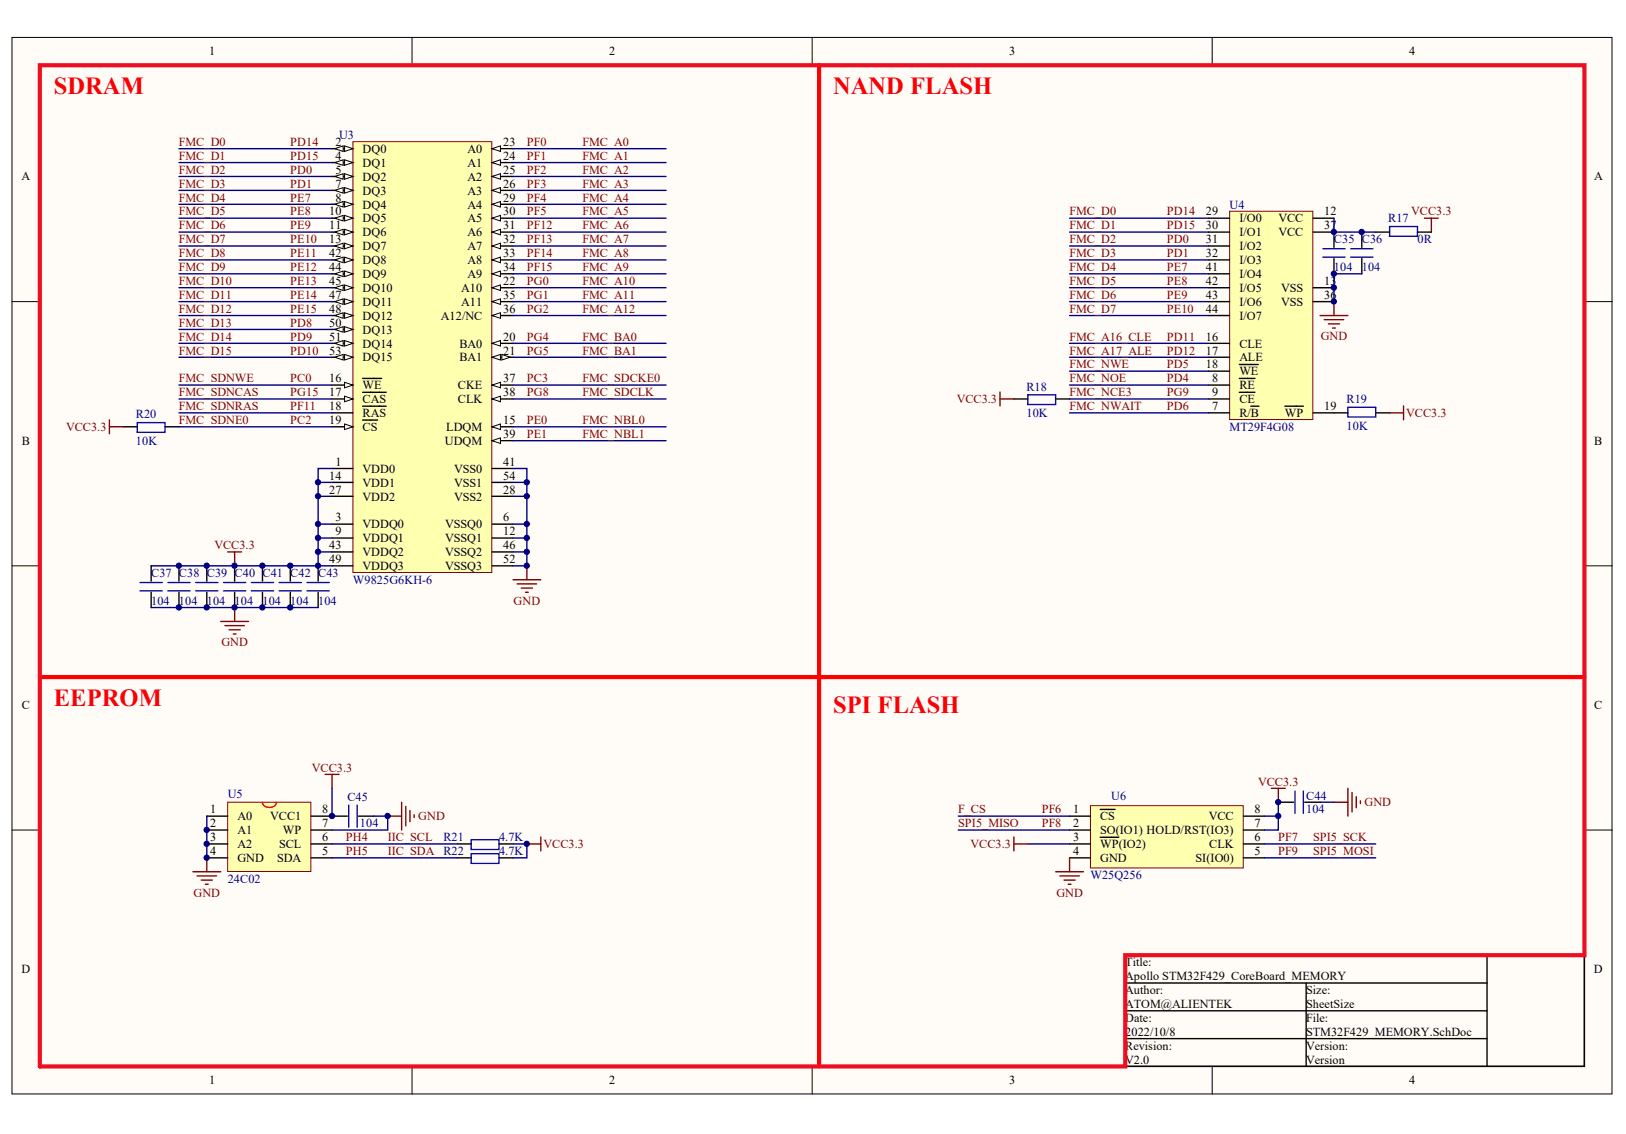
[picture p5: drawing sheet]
<svg xmlns="http://www.w3.org/2000/svg" width="287mm" height="200mm" viewBox="0 0 287 200" stroke-linecap="round" stroke-linejoin="round" font-family="sans-serif">
<g fill="#fffcf8" stroke="#000" stroke-width=".18">
<path d="M2.1 6.6h282.2v186.4h-282.2z"/>
<path d="M7 11.5h272.4v176.6h-272.4z"/>
</g>
<path d="M72.7 6.6v4.9M143.3 6.6v4.9M213.8 6.6v4.9M2.1 53.2h4.9M279.5 53.2h4.9M2.1 99.8h4.9M279.5 99.8h4.9M2.1 146.4h4.9M279.5 146.4h4.9M72.7 188.1v4.9M143.3 188.1v4.9M213.8 188.1v4.9" fill="none" stroke="#000" stroke-width=".18"/>
<path d="M198.5 168.5h81v19.6h-81zM198.5 173.4h63.8M198.5 178.3h63.8M230.4 173.4v14.7M262.3 168.5v19.6M198.5 183.2h63.8" fill="none" stroke="#000" stroke-width=".25"/>
<path d="M216.9 37.3h14.7v36.7h-14.7z" fill="#ffffb0" stroke="#800000" stroke-width=".18"/>
<g fill="none" stroke="#000" stroke-width=".25">
<path d="M213.2 38.5h3.7M231.6 38.5h3.7M213.2 50.8h3.7M213.2 53.2h3.7M213.2 40.9h3.7M213.2 43.4h3.7M213.2 45.8h3.7M213.2 48.3h3.7M213.2 55.7h3.7M231.6 50.8h3.7M231.6 53.2h3.7M231.6 40.9h3.7"/>
<path d="M213.2 72.8h3.7M213.2 67.9h3.7M213.2 70.4h3.7M213.2 60.6h3.7M213.2 63h3.7M213.2 65.5h3.7M218.6 66.7h2.8M218.6 69.2h2.8M218.6 64.3h3.3M220.6 71.6h1.5M226.6 71.6h3.3M231.6 72.8h3.7"/>
</g>
<path d="M40.2 141.5h14.6v12.2h-14.6z" fill="#ffffb0" stroke="#800000" stroke-width=".18"/>
<path d="M36.5 144h3.7M36.5 146.4h3.7M36.5 148.9h3.7M36.5 151.3h3.7M54.9 144h3.7M54.9 146.4h3.7M54.9 148.9h3.7M54.9 151.3h3.7" fill="none" stroke="#000" stroke-width=".25"/>
<path d="M46.3 141.5a1.27 1.27 0 0 0 1.2 .9 1.27 1.27 0 0 0 1.3-.9" fill="none" stroke="#f00" stroke-width=".25"/>
<path d="M31.6 26.2h27M31.6 28.7h27M31.6 31.1h27" fill="none" stroke="#000080" stroke-width=".25"/>
<path d="M62.3 25h24.4v76h-24.4z" fill="#ffffb0" stroke="#800000" stroke-width=".18"/>
<path d="M86.8 26.2h3.7" fill="none" stroke="#000" stroke-width=".25"/>
<path d="M86.8 26.2l1.5-.5v1z" fill="#fffcf8" stroke="#000" stroke-width=".18"/>
<path d="M86.8 28.7h3.7" fill="none" stroke="#000" stroke-width=".25"/>
<path d="M86.8 28.7l1.5-.5v1z" fill="#fffcf8" stroke="#000" stroke-width=".18"/>
<path d="M86.8 31.1h3.7" fill="none" stroke="#000" stroke-width=".25"/>
<path d="M86.8 31.1l1.5-.5v1z" fill="#fffcf8" stroke="#000" stroke-width=".18"/>
<path d="M86.8 33.6h3.7" fill="none" stroke="#000" stroke-width=".25"/>
<path d="M86.8 33.6l1.5-.5v1z" fill="#fffcf8" stroke="#000" stroke-width=".18"/>
<path d="M86.8 36h3.7" fill="none" stroke="#000" stroke-width=".25"/>
<path d="M86.8 36l1.5-.5v1z" fill="#fffcf8" stroke="#000" stroke-width=".18"/>
<path d="M86.8 38.5h3.7" fill="none" stroke="#000" stroke-width=".25"/>
<path d="M86.8 38.5l1.5-.5v1z" fill="#fffcf8" stroke="#000" stroke-width=".18"/>
<path d="M86.8 40.9h3.7" fill="none" stroke="#000" stroke-width=".25"/>
<path d="M86.8 40.9l1.5-.5v1z" fill="#fffcf8" stroke="#000" stroke-width=".18"/>
<path d="M86.8 43.4h3.7" fill="none" stroke="#000" stroke-width=".25"/>
<path d="M86.8 43.4l1.5-.5v1z" fill="#fffcf8" stroke="#000" stroke-width=".18"/>
<path d="M86.8 45.8h3.7" fill="none" stroke="#000" stroke-width=".25"/>
<path d="M86.8 45.8l1.5-.4v.9z" fill="#fffcf8" stroke="#000" stroke-width=".18"/>
<path d="M86.8 48.3h3.7" fill="none" stroke="#000" stroke-width=".25"/>
<path d="M86.8 48.3l1.5-.5v1z" fill="#fffcf8" stroke="#000" stroke-width=".18"/>
<path d="M86.8 50.8h3.7" fill="none" stroke="#000" stroke-width=".25"/>
<path d="M86.8 50.8l1.5-.5v.9z" fill="#fffcf8" stroke="#000" stroke-width=".18"/>
<path d="M58.6 67.9h3.7" fill="none" stroke="#000" stroke-width=".25"/>
<path d="M60.8 67.4l1.5 .5-1.5 .5z" fill="#fffcf8" stroke="#000" stroke-width=".18"/>
<path d="M58.6 72.8h3.7M58.6 75.3h3.7M64 66.7h3.3M64 71.6h4.1" fill="none" stroke="#000" stroke-width=".25"/>
<path d="M60.8 74.8l1.5 .5-1.5 .5z" fill="#fffcf8" stroke="#000" stroke-width=".18"/>
<path d="M58.6 70.4h3.7M64 74.1h2.6" fill="none" stroke="#000" stroke-width=".25"/>
<path d="M60.8 69.9l1.5 .5-1.5 .5z" fill="#fffcf8" stroke="#000" stroke-width=".18"/>
<path d="M64 69.2h4.1M86.8 75.3h3.7" fill="none" stroke="#000" stroke-width=".25"/>
<path d="M86.8 75.3l1.5-.5v1z" fill="#fffcf8" stroke="#000" stroke-width=".18"/>
<path d="M86.8 77.7h3.7" fill="none" stroke="#000" stroke-width=".25"/>
<path d="M86.8 77.7l1.5-.5v1z" fill="#fffcf8" stroke="#000" stroke-width=".18"/>
<path d="M86.8 67.9h3.7" fill="none" stroke="#000" stroke-width=".25"/>
<path d="M86.8 67.9l1.5-.5v1z" fill="#fffcf8" stroke="#000" stroke-width=".18"/>
<path d="M86.8 70.4h3.7" fill="none" stroke="#000" stroke-width=".25"/>
<path d="M86.8 70.4l1.5-.5v1z" fill="#fffcf8" stroke="#000" stroke-width=".18"/>
<path d="M58.6 28.7h3.7M58.6 85.1h3.7" fill="none" stroke="#000" stroke-width=".25"/>
<g fill="#fffcf8" stroke="#000" stroke-width=".18">
<path d="M60.8 28.2l1.5 .5-1.5 .5z"/>
<path d="M59.1 28.7l1.4-.5v1z"/>
</g>
<path d="M58.6 31.1h3.7" fill="none" stroke="#000" stroke-width=".25"/>
<g fill="#fffcf8" stroke="#000" stroke-width=".18">
<path d="M60.8 30.6l1.5 .5-1.5 .5z"/>
<path d="M59.1 31.1l1.4-.5v1z"/>
</g>
<path d="M58.6 33.6h3.7" fill="none" stroke="#000" stroke-width=".25"/>
<g fill="#fffcf8" stroke="#000" stroke-width=".18">
<path d="M60.8 33.1l1.5 .5-1.5 .5z"/>
<path d="M59.1 33.6l1.4-.5v1z"/>
</g>
<path d="M58.6 36h3.7" fill="none" stroke="#000" stroke-width=".25"/>
<g fill="#fffcf8" stroke="#000" stroke-width=".18">
<path d="M60.8 35.5l1.5 .5-1.5 .5z"/>
<path d="M59.1 36l1.4-.5v1z"/>
</g>
<path d="M58.6 38.5h3.7" fill="none" stroke="#000" stroke-width=".25"/>
<g fill="#fffcf8" stroke="#000" stroke-width=".18">
<path d="M60.8 38l1.5 .5-1.5 .5z"/>
<path d="M59.1 38.5l1.4-.5v1z"/>
</g>
<path d="M58.6 40.9h3.7" fill="none" stroke="#000" stroke-width=".25"/>
<g fill="#fffcf8" stroke="#000" stroke-width=".18">
<path d="M60.8 40.4l1.5 .5-1.5 .5z"/>
<path d="M59.1 40.9l1.4-.5v1z"/>
</g>
<path d="M58.6 43.4h3.7" fill="none" stroke="#000" stroke-width=".25"/>
<g fill="#fffcf8" stroke="#000" stroke-width=".18">
<path d="M60.8 42.9l1.5 .5-1.5 .5z"/>
<path d="M59.1 43.4l1.4-.5v1z"/>
</g>
<path d="M58.6 45.8h3.7" fill="none" stroke="#000" stroke-width=".25"/>
<g fill="#fffcf8" stroke="#000" stroke-width=".18">
<path d="M60.8 45.4l1.5 .4-1.5 .5z"/>
<path d="M59.1 45.8l1.4-.4v.9z"/>
</g>
<path d="M58.6 48.3h3.7" fill="none" stroke="#000" stroke-width=".25"/>
<g fill="#fffcf8" stroke="#000" stroke-width=".18">
<path d="M60.8 47.8l1.5 .5-1.5 .5z"/>
<path d="M59.1 48.3l1.4-.5v1z"/>
</g>
<path d="M58.6 50.8h3.7" fill="none" stroke="#000" stroke-width=".25"/>
<g fill="#fffcf8" stroke="#000" stroke-width=".18">
<path d="M60.8 50.3l1.5 .5-1.5 .4z"/>
<path d="M59.1 50.8l1.4-.5v.9z"/>
</g>
<path d="M58.6 53.2h3.7" fill="none" stroke="#000" stroke-width=".25"/>
<g fill="#fffcf8" stroke="#000" stroke-width=".18">
<path d="M60.8 52.7l1.5 .5-1.5 .5z"/>
<path d="M59.1 53.2l1.4-.5v1z"/>
</g>
<path d="M58.6 55.7h3.7" fill="none" stroke="#000" stroke-width=".25"/>
<g fill="#fffcf8" stroke="#000" stroke-width=".18">
<path d="M60.8 55.2l1.5 .5-1.5 .4z"/>
<path d="M59.1 55.7l1.4-.5v.9z"/>
</g>
<path d="M58.6 58.1h3.7" fill="none" stroke="#000" stroke-width=".25"/>
<g fill="#fffcf8" stroke="#000" stroke-width=".18">
<path d="M60.8 57.6l1.5 .5-1.5 .5z"/>
<path d="M59.1 58.1l1.4-.5v1z"/>
</g>
<path d="M58.6 60.6h3.7" fill="none" stroke="#000" stroke-width=".25"/>
<g fill="#fffcf8" stroke="#000" stroke-width=".18">
<path d="M60.8 60.1l1.5 .5-1.5 .5z"/>
<path d="M59.1 60.6l1.4-.5v1z"/>
</g>
<path d="M58.6 63h3.7" fill="none" stroke="#000" stroke-width=".25"/>
<g fill="#fffcf8" stroke="#000" stroke-width=".18">
<path d="M60.8 62.5l1.5 .5-1.5 .5z"/>
<path d="M59.1 63l1.4-.5v1z"/>
</g>
<path d="M86.8 60.6h3.7M58.6 92.4h3.7M86.8 92.4h3.7M86.8 85.1h3.7M86.8 82.6h3.7M86.8 99.8h3.7M86.8 97.4h3.7M86.8 94.9h3.7" fill="none" stroke="#000" stroke-width=".25"/>
<path d="M86.8 60.6l1.5-.5v1z" fill="#fffcf8" stroke="#000" stroke-width=".18"/>
<path d="M86.8 63h3.7M58.6 82.6h3.7M58.6 99.8h3.7M58.6 97.4h3.7M58.6 94.9h3.7M58.6 87.5h3.7M86.8 87.5h3.7" fill="none" stroke="#000" stroke-width=".25"/>
<g fill="#fffcf8" stroke="#000" stroke-width=".18">
<path d="M86.8 63l1.5-.5v1z"/>
<path d="M88.5 62.5l1.5 .5-1.5 .5z"/>
</g>
<path d="M86.8 53.2h3.7" fill="none" stroke="#000" stroke-width=".25"/>
<path d="M86.8 53.2l1.5-.5v1z" fill="#fffcf8" stroke="#000" stroke-width=".18"/>
<path d="M58.6 26.2h3.7" fill="none" stroke="#000" stroke-width=".25"/>
<g fill="#fffcf8" stroke="#000" stroke-width=".18">
<path d="M60.8 25.7l1.5 .5-1.5 .5z"/>
<path d="M59.1 26.2l1.4-.5v1z"/>
</g>
<path d="M86.8 55.7h3.7" fill="none" stroke="#000" stroke-width=".25"/>
<path d="M86.8 55.7l1.5-.5v.9z" fill="#fffcf8" stroke="#000" stroke-width=".18"/>
<g fill="none" stroke="#000080" stroke-width=".25">
<path d="M31.6 33.6h27M31.6 36h27M31.6 38.5h27M90.5 33.6h27M90.5 36h27M90.5 38.5h27M90.5 26.2h27M90.5 28.7h27M90.5 31.1h27M188.7 38.5h24.5M235.3 38.5v2.4h7.4M31.6 40.9h27"/>
<path d="M31.6 43.4h27M31.6 45.8h27M31.6 48.3h27M31.6 50.8h27M31.6 53.2h27M31.6 55.7h27M31.6 58.1h27M90.5 40.9h27M90.5 43.4h27M90.5 45.8h27M90.5 48.3h27M90.5 50.8h27"/>
<path d="M90.5 53.2h27M90.5 55.7h27M188.7 40.9h24.5M188.7 43.4h24.5M188.7 45.8h24.5M188.7 48.3h24.5M188.7 50.8h24.5M188.7 53.2h24.5M188.7 55.7h24.5M240.2 48.3h-4.9v4.9M31.6 60.6h27M31.6 63h27"/>
<path d="M31.6 67.9h27M31.6 70.4h27M31.6 72.8h27M31.6 75.3h27M90.5 60.6h27M90.5 63h27M90.5 67.9h27M90.5 70.4h27M90.5 75.3h27M90.5 77.7h27M188.7 60.6h24.5M188.7 63h24.5"/>
<path d="M188.7 67.9h24.5M188.7 70.4h24.5M188.7 72.8h24.5M188.7 65.5h24.5M26.7 99.8h29.4M56.1 85.1h2.5M56.1 87.5h2.5M56.1 92.4h2.5M56.1 94.9h2.5M56.1 97.4h2.5M58.6 82.6h-2.5v17.2h2.5M90.5 82.6h2.4v17.2h-2.4"/>
<path d="M90.5 85.1h2.4M90.5 87.5h2.4M90.5 92.4h2.4M90.5 94.9h2.4M90.5 97.4h2.4M26.7 107.2h29.4M58.6 139.1v4.9M36.5 144v7.3M58.6 148.9h22.1M58.6 151.3h22.1M65.9 144h2.5v2.4h-9.8M90.5 148.9h2.4v2.4h-2.4"/>
</g>
<g fill="none" stroke="#800000" stroke-width=".25">
<path d="M251.3 38.5h2.4M252.5 38.5v2.4M232.8 55.7h5M233.6 56.4h3.4M234.3 57.1h2M235.1 57.9h.4M235.3 53.2v2.5M19.3 74.1v2.4M19.3 75.3h2.5M176.4 69.1v2.5M176.4 70.4h2.4M245.1 72.8h2.5"/>
<path d="M247.6 71.6v2.5M40.2 97.4h2.4M41.4 97.4v2.4M92.9 99.8v2.5M38.9 109.6h4.9M39.7 110.4h3.4M40.4 111.1h2M41.1 111.8h.5M41.4 107.2v2.4M90.5 102.3h4.9M91.2 103h3.5M92 103.7h1.9"/>
<path d="M92.7 104.5h.5M57.3 136.6h2.5M58.6 136.6v2.5M34 153.8h4.9M34.8 154.5h3.4M35.5 155.2h2M36.2 156h.5M36.5 151.3v2.5M68.4 144h2.4M70.8 141.5v4.9M71.6 142.2v3.5M72.3 143v1.9"/>
<path d="M73.1 143.7v.5M92.9 148.9h2.5M95.4 147.6v2.5"/>
</g>
<g fill="none" stroke="#00f" stroke-width=".25">
<path d="M233.3 45.4h4M233.3 43.9h4M238.2 45.4h4M238.2 43.9h4M24.2 74.5h4.9v1.8h-4.9zM181.3 69.6h4.9v1.8h-4.9zM237.8 71.8h4.9v1.8h-4.9zM24.7 104.2h3.9M24.7 102.8h3.9M29.6 104.2h3.9M29.6 102.8h3.9M34.5 104.2h3.9"/>
<path d="M34.5 102.8h3.9M39.4 104.2h4M39.4 102.8h4M44.3 104.2h4M44.3 102.8h4M49.2 104.2h4M49.2 102.8h4M54.2 104.2h3.9M54.2 102.8h3.9M61.5 142v3.9M63 142v3.9M83.1 148.1h4.9v1.7h-4.9z"/>
<path d="M83.1 150.6h4.9v1.7h-4.9z"/>
</g>
<g fill="none" stroke="#000" stroke-width=".25">
<path d="M235.3 40.9v2.7M235.3 45.6v2.7M240.2 40.9v2.7M240.2 45.6v2.7M21.8 75.3h2.4M29.1 75.3h2.5M178.8 70.4h2.5M186.2 70.4h2.5M235.3 72.8h2.5M242.7 72.8h2.4M26.7 99.8v2.7M31.6 99.8v2.7"/>
<path d="M36.5 99.8v2.7M41.4 99.8v2.7M46.3 99.8v2.7M51.2 99.8v2.7M56.1 99.8v2.7M26.7 104.5v2.7M31.6 104.5v2.7M36.5 104.5v2.7M41.4 104.5v2.7M46.3 104.5v2.7M51.2 104.5v2.7M56.1 104.5v2.7"/>
<path d="M58.6 144h2.7M63.2 144h2.7M80.7 148.9h2.4M80.7 151.3h2.4M88 148.9h2.5M88 151.3h2.5"/>
</g>
<path d="M192.3 142.1h27v11h-27z" fill="#ffffb0" stroke="#800000" stroke-width=".18"/>
<g fill="none" stroke="#000" stroke-width=".25">
<path d="M242.7 40.9h2.4M250 40.9h2.5M188.7 144h3.6M188.7 146.4h3.6M188.7 148.9h3.6M188.7 151.3h3.6M194.1 142.8h2.6M194.1 147.7h3.2M219.3 144h3.7M219.3 146.4h3.7M219.3 148.9h3.7M219.3 151.3h3.7"/>
<path d="M225.5 141.5h2.7M230.1 141.5h2.7"/>
</g>
<g fill="none" stroke="#800000" stroke-width=".25">
<path d="M224.3 139.1h2.4M225.5 139.1v2.4M237.8 139.1v4.9M238.5 139.8v3.4M178.8 147.6v2.5M178.8 148.9h2.5M186.2 153.8h4.9M186.9 154.5h3.5M187.7 155.2h1.9M188.4 156h.5M188.7 151.3v2.5M235.3 141.5h2.5"/>
<path d="M239.2 140.5v2M240 141.3v.4"/>
</g>
<path d="M245.1 40h4.9v1.7h-4.9zM228.4 139.5v4M229.9 139.5v4" fill="none" stroke="#00f" stroke-width=".25"/>
<path d="M169 146.4h19.7M169 144h19.7M181.3 148.9h7.4M223 148.9h19.7M223 151.3h19.7M225.5 141.5v2.5h-2.5M225.5 144v2.4h-2.5M232.8 141.5h2.5" fill="none" stroke="#000080" stroke-width=".25"/>
<path d="M144.5 11.5v176.6M7 119.4h272.5" fill="none" stroke="#f00" stroke-width=".74"/>
<path d="M7 11.5h272.5v157h-81v19.6h-191.5z" fill="none" stroke="#ee0e22" stroke-width=".74"/>
<g fill="#000080" stroke="#000080" stroke-width=".18">
<circle cx="31.5" cy="107.1" r=".47"/>
<circle cx="31.5" cy="99.8" r=".47"/>
<circle cx="36.5" cy="151.3" r=".47"/>
<circle cx="36.5" cy="148.8" r=".47"/>
<circle cx="36.5" cy="146.4" r=".47"/>
<circle cx="36.5" cy="107.1" r=".47"/>
<circle cx="36.5" cy="99.8" r=".47"/>
<circle cx="41.4" cy="107.1" r=".47"/>
<circle cx="41.4" cy="99.8" r=".47"/>
<circle cx="46.3" cy="107.1" r=".47"/>
<circle cx="46.3" cy="99.8" r=".47"/>
<circle cx="51.2" cy="107.1" r=".47"/>
<circle cx="51.2" cy="99.8" r=".47"/>
<circle cx="56.1" cy="99.8" r=".47"/>
<circle cx="56.1" cy="97.3" r=".47"/>
<circle cx="56.1" cy="94.9" r=".47"/>
<circle cx="56.1" cy="92.4" r=".47"/>
<circle cx="56.1" cy="87.5" r=".47"/>
<circle cx="56.1" cy="85.1" r=".47"/>
<circle cx="58.6" cy="143.9" r=".47"/>
<circle cx="68.4" cy="143.9" r=".47"/>
<circle cx="92.9" cy="148.8" r=".47"/>
<circle cx="92.9" cy="99.8" r=".47"/>
<circle cx="92.9" cy="97.3" r=".47"/>
<circle cx="92.9" cy="94.9" r=".47"/>
<circle cx="92.9" cy="92.4" r=".47"/>
<circle cx="92.9" cy="87.5" r=".47"/>
<circle cx="92.9" cy="85.1" r=".47"/>
<circle cx="225.5" cy="143.9" r=".47"/>
<circle cx="225.5" cy="141.5" r=".47"/>
<circle cx="235.3" cy="53.2" r=".47"/>
<circle cx="235.3" cy="50.7" r=".47"/>
<circle cx="235.3" cy="48.3" r=".47"/>
<circle cx="235.3" cy="40.9" r=".47"/>
<circle cx="240.2" cy="40.9" r=".47"/>
</g>
<g font-size="4.3" fill="#f00">
<text x="9.5" y="16.6">SDRAM</text>
<text x="146.9" y="16.6">NAND FLASH</text>
<text x="9.5" y="124.5">EEPROM</text>
<text x="146.9" y="125.7">SPI FLASH</text>
</g>
<g font-size="2.2">
<text x="36.9" y="9.8">1</text>
<text x="107.4" y="9.8">2</text>
<text x="178" y="9.8">3</text>
<text x="248.6" y="9.8">4</text>
<text x="59.2" y="28.2">4</text>
<text x="59.2" y="25.7">2</text>
<text x="64" y="29.4">DQ1</text>
<text x="64" y="27">DQ0</text>
<text x="82.5" y="27">A0</text>
<text x="82.5" y="29.4">A1</text>
<text x="88.8" y="25.7">23</text>
<text x="88.8" y="28.2">24</text>
<text x="3.8" y="31.8">A</text>
<text x="59.2" y="30.6">5</text>
<text x="59.2" y="33.1">7</text>
<text x="59.2" y="35.6">8</text>
<text x="64" y="31.9">DQ2</text>
<text x="64" y="34.3">DQ3</text>
<text x="82.5" y="31.9">A2</text>
<text x="82.5" y="34.3">A3</text>
<text x="88.8" y="30.6">25</text>
<text x="88.8" y="33.1">26</text>
<text x="88.8" y="35.6">29</text>
<text x="281.2" y="31.8">A</text>
<text x="58.1" y="38">10</text>
<text x="58.1" y="40.5">11</text>
<text x="64" y="36.8">DQ4</text>
<text x="64" y="39.2">DQ5</text>
<text x="64" y="41.7">DQ6</text>
<text x="82.5" y="36.8">A4</text>
<text x="82.5" y="39.2">A5</text>
<text x="82.5" y="41.7">A6</text>
<text x="88.8" y="38">30</text>
<text x="88.8" y="40.5">31</text>
<text x="212.7" y="38">29</text>
<text x="212.7" y="40.5">30</text>
<text x="218.6" y="39.2">I/O0</text>
<text x="218.6" y="41.7">I/O1</text>
<text x="225.5" y="39.2">VCC</text>
<text x="225.5" y="41.7">VCC</text>
<text x="233.6" y="38">12</text>
<text x="233.6" y="40.5">37</text>
<text x="58.1" y="42.9">13</text>
<text x="58.1" y="45.4">42</text>
<text x="58.1" y="47.8">44</text>
<text x="64" y="44.1">DQ7</text>
<text x="64" y="46.6">DQ8</text>
<text x="82.5" y="44.1">A7</text>
<text x="82.5" y="46.6">A8</text>
<text x="88.8" y="42.9">32</text>
<text x="88.8" y="45.4">33</text>
<text x="88.8" y="47.8">34</text>
<text x="212.7" y="42.9">31</text>
<text x="212.7" y="45.4">32</text>
<text x="212.7" y="47.8">41</text>
<text x="218.6" y="44.1">I/O2</text>
<text x="218.6" y="46.6">I/O3</text>
<text x="58.1" y="50.3">45</text>
<text x="58.1" y="52.7">47</text>
<text x="64" y="49">DQ9</text>
<text x="64" y="51.5">DQ10</text>
<text x="64" y="53.9">DQ11</text>
<text x="81.3" y="51.5">A10</text>
<text x="81.3" y="53.9">A11</text>
<text x="82.5" y="49">A9</text>
<text x="88.8" y="50.3">22</text>
<text x="88.8" y="52.7">35</text>
<text x="212.7" y="50.3">42</text>
<text x="212.7" y="52.7">43</text>
<text x="218.6" y="49">I/O4</text>
<text x="218.6" y="51.5">I/O5</text>
<text x="218.6" y="53.9">I/O6</text>
<text x="226" y="51.5">VSS</text>
<text x="226" y="53.9">VSS</text>
<text x="233.6" y="50.3">13</text>
<text x="233.6" y="52.7">36</text>
<text x="58.1" y="55.2">48</text>
<text x="58.1" y="57.6">50</text>
<text x="64" y="56.4">DQ12</text>
<text x="64" y="58.9">DQ13</text>
<text x="77.8" y="56.4">A12/NC</text>
<text x="88.8" y="55.2">36</text>
<text x="212.7" y="55.2">44</text>
<text x="218.6" y="56.4">I/O7</text>
<text x="58.1" y="60.1">51</text>
<text x="58.1" y="62.5">53</text>
<text x="64" y="61.3">DQ14</text>
<text x="64" y="63.8">DQ15</text>
<text x="81" y="61.3">BA0</text>
<text x="81" y="63.8">BA1</text>
<text x="88.8" y="60.1">20</text>
<text x="88.8" y="62.5">21</text>
<text x="212.7" y="60.1">16</text>
<text x="212.7" y="62.5">17</text>
<text x="212.7" y="65">18</text>
<text x="218.6" y="61.3">CLE</text>
<text x="218.6" y="63.8">ALE</text>
<text x="58.1" y="67.4">16</text>
<text x="58.1" y="69.9">17</text>
<text x="64" y="68.7">WE</text>
<text x="64" y="71.1">CAS</text>
<text x="80.8" y="68.7">CKE</text>
<text x="80.8" y="71.1">CLK</text>
<text x="88.8" y="67.4">37</text>
<text x="88.8" y="69.9">38</text>
<text x="213.8" y="67.4">8</text>
<text x="213.8" y="69.9">9</text>
<text x="218.6" y="68.7">RE</text>
<text x="218.6" y="71.1">CE</text>
<text x="218.6" y="66.2">WE</text>
<text x="58.1" y="72.3">18</text>
<text x="58.1" y="74.8">19</text>
<text x="64" y="73.6">RAS</text>
<text x="64" y="76">CS</text>
<text x="78.7" y="76">LDQM</text>
<text x="88.8" y="74.8">15</text>
<text x="88.8" y="77.3">39</text>
<text x="213.8" y="72.3">7</text>
<text x="218.6" y="73.6">R/B</text>
<text x="226.6" y="73.6">WP</text>
<text x="233.6" y="72.3">19</text>
<text x="3.9" y="78.4">B</text>
<text x="59.2" y="82.2">1</text>
<text x="64" y="83.4">VDD0</text>
<text x="78.5" y="78.5">UDQM</text>
<text x="80.1" y="83.4">VSS0</text>
<text x="88.8" y="82.2">41</text>
<text x="281.2" y="78.4">B</text>
<text x="58.1" y="84.6">14</text>
<text x="58.1" y="87.1">27</text>
<text x="64" y="85.8">VDD1</text>
<text x="64" y="88.3">VDD2</text>
<text x="80.1" y="85.8">VSS1</text>
<text x="80.1" y="88.3">VSS2</text>
<text x="88.8" y="84.6">54</text>
<text x="88.8" y="87.1">28</text>
<text x="59.2" y="92">3</text>
<text x="59.2" y="94.4">9</text>
<text x="64" y="93.2">VDDQ0</text>
<text x="64" y="95.6">VDDQ1</text>
<text x="78.5" y="95.6">VSSQ1</text>
<text x="78.5" y="93.2">VSSQ0</text>
<text x="88.8" y="94.4">12</text>
<text x="88.8" y="92">6</text>
<text x="58.1" y="99.3">49</text>
<text x="58.1" y="96.9">43</text>
<text x="64" y="100.6">VDDQ3</text>
<text x="64" y="98.1">VDDQ2</text>
<text x="78.5" y="100.6">VSSQ3</text>
<text x="78.5" y="98.1">VSSQ2</text>
<text x="88.8" y="99.3">52</text>
<text x="88.8" y="96.9">46</text>
<text x="3.9" y="125">C</text>
<text x="281.2" y="125">C</text>
<text x="37.1" y="143.5">1</text>
<text x="56.9" y="143.5">8</text>
<text x="189.3" y="143.5">1</text>
<text x="221.3" y="143.5">8</text>
<text x="37.1" y="148.4">3</text>
<text x="37.1" y="145.9">2</text>
<text x="41.9" y="149.6">A2</text>
<text x="41.9" y="147.2">A1</text>
<text x="41.9" y="144.7">A0</text>
<text x="47.7" y="144.7">VCC1</text>
<text x="49.2" y="149.6">SCL</text>
<text x="49.9" y="147.2">WP</text>
<text x="56.9" y="145.9">7</text>
<text x="56.9" y="148.4">6</text>
<text x="189.3" y="145.9">2</text>
<text x="189.3" y="148.4">3</text>
<text x="194.1" y="144.7">CS</text>
<text x="194.1" y="147.2">SO(IO1) HOLD/RST(IO3)</text>
<text x="194.1" y="149.6">WP(IO2)</text>
<text x="213.2" y="144.7">VCC</text>
<text x="213.3" y="149.6">CLK</text>
<text x="221.3" y="148.4">6</text>
<text x="221.3" y="145.9">7</text>
<text x="37.1" y="150.8">4</text>
<text x="41.9" y="152.1">GND</text>
<text x="48.9" y="152.1">SDA</text>
<text x="56.9" y="150.8">5</text>
<text x="189.3" y="150.8">4</text>
<text x="194.1" y="152.1">GND</text>
<text x="210.9" y="152.1">SI(IO0)</text>
<text x="221.3" y="150.8">5</text>
<text x="3.8" y="171.6">D</text>
<text x="198.5" y="170.5">Title:</text>
<text x="198.5" y="172.9">Apollo STM32F429_CoreBoard_MEMORY</text>
<text x="281.1" y="171.6">D</text>
<text x="198.5" y="175.4">Author:</text>
<text x="198.5" y="177.8">ATOM@ALIENTEK</text>
<text x="230.4" y="175.4">Size:</text>
<text x="230.4" y="177.8">SheetSize</text>
<text x="198.5" y="180.3">Date:</text>
<text x="198.5" y="185.2">Revision:</text>
<text x="198.5" y="182.7">2022/10/8</text>
<text x="230.4" y="180.3">File:</text>
<text x="230.4" y="185.2">Version:</text>
<text x="230.4" y="182.7">STM32F429_MEMORY.SchDoc</text>
<text x="36.9" y="191.3">1</text>
<text x="107.4" y="191.3">2</text>
<text x="178" y="191.3">3</text>
<text x="198.5" y="187.6">V2.0</text>
<text x="230.4" y="187.6">Version</text>
<text x="248.6" y="191.3">4</text>
</g>
<g font-size="2.2" fill="#800000">
<text x="31.6" y="25.7">FMC_D0</text>
<text x="31.6" y="28.2">FMC_D1</text>
<text x="51.2" y="25.7">PD14</text>
<text x="51.2" y="28.2">PD15</text>
<text x="92.9" y="25.7">PF0</text>
<text x="92.9" y="28.2">PF1</text>
<text x="102.8" y="25.7">FMC_A0</text>
<text x="102.8" y="28.2">FMC_A1</text>
<text x="31.6" y="30.6">FMC_D2</text>
<text x="31.6" y="33.1">FMC_D3</text>
<text x="31.6" y="35.6">FMC_D4</text>
<text x="51.2" y="30.6">PD0</text>
<text x="51.2" y="33.1">PD1</text>
<text x="51.2" y="35.6">PE7</text>
<text x="92.9" y="30.6">PF2</text>
<text x="92.9" y="33.1">PF3</text>
<text x="92.9" y="35.6">PF4</text>
<text x="102.8" y="30.6">FMC_A2</text>
<text x="102.8" y="33.1">FMC_A3</text>
<text x="102.8" y="35.6">FMC_A4</text>
<text x="31.6" y="38">FMC_D5</text>
<text x="31.6" y="40.5">FMC_D6</text>
<text x="51.2" y="38">PE8</text>
<text x="51.2" y="40.5">PE9</text>
<text x="92.9" y="38">PF5</text>
<text x="92.9" y="40.5">PF12</text>
<text x="102.8" y="38">FMC_A5</text>
<text x="102.8" y="40.5">FMC_A6</text>
<text x="188.7" y="38">FMC_D0</text>
<text x="188.7" y="40.5">FMC_D1</text>
<text x="205.8" y="38">PD14</text>
<text x="205.8" y="40.5">PD15</text>
<text x="248.9" y="38">VCC3.3</text>
<text x="31.6" y="42.9">FMC_D7</text>
<text x="31.6" y="45.4">FMC_D8</text>
<text x="31.6" y="47.8">FMC_D9</text>
<text x="51.2" y="42.9">PE10</text>
<text x="51.2" y="45.4">PE11</text>
<text x="51.2" y="47.8">PE12</text>
<text x="92.9" y="42.9">PF13</text>
<text x="92.9" y="45.4">PF14</text>
<text x="92.9" y="47.8">PF15</text>
<text x="102.8" y="42.9">FMC_A7</text>
<text x="102.8" y="45.4">FMC_A8</text>
<text x="102.8" y="47.8">FMC_A9</text>
<text x="188.7" y="42.9">FMC_D2</text>
<text x="188.7" y="45.4">FMC_D3</text>
<text x="188.7" y="47.8">FMC_D4</text>
<text x="205.8" y="42.9">PD0</text>
<text x="205.8" y="45.4">PD1</text>
<text x="205.8" y="47.8">PE7</text>
<text x="31.6" y="50.3">FMC_D10</text>
<text x="31.6" y="52.7">FMC_D11</text>
<text x="51.2" y="50.3">PE13</text>
<text x="51.2" y="52.7">PE14</text>
<text x="92.9" y="50.3">PG0</text>
<text x="92.9" y="52.7">PG1</text>
<text x="102.8" y="50.3">FMC_A10</text>
<text x="102.8" y="52.7">FMC_A11</text>
<text x="188.7" y="50.3">FMC_D5</text>
<text x="188.7" y="52.7">FMC_D6</text>
<text x="205.8" y="50.3">PE8</text>
<text x="205.8" y="52.7">PE9</text>
<text x="31.6" y="55.2">FMC_D12</text>
<text x="31.6" y="57.6">FMC_D13</text>
<text x="51.2" y="55.2">PE15</text>
<text x="51.2" y="57.6">PD8</text>
<text x="92.9" y="55.2">PG2</text>
<text x="102.8" y="55.2">FMC_A12</text>
<text x="188.7" y="55.2">FMC_D7</text>
<text x="205.8" y="55.2">PE10</text>
<text x="31.6" y="60.1">FMC_D14</text>
<text x="31.6" y="62.5">FMC_D15</text>
<text x="51.2" y="60.1">PD9</text>
<text x="51.2" y="62.5">PD10</text>
<text x="92.9" y="60.1">PG4</text>
<text x="92.9" y="62.5">PG5</text>
<text x="102.8" y="60.1">FMC_BA0</text>
<text x="102.8" y="62.5">FMC_BA1</text>
<text x="188.7" y="65">FMC_NWE</text>
<text x="188.7" y="60.1">FMC_A16_CLE</text>
<text x="188.7" y="62.5">FMC_A17_ALE</text>
<text x="205.8" y="60.1">PD11</text>
<text x="205.8" y="62.5">PD12</text>
<text x="205.8" y="65">PD5</text>
<text x="233" y="60">GND</text>
<text x="31.6" y="67.4">FMC_SDNWE</text>
<text x="31.6" y="69.9">FMC_SDNCAS</text>
<text x="51.2" y="69.9">PG15</text>
<text x="51.2" y="67.4">PC0</text>
<text x="92.9" y="69.9">PG8</text>
<text x="92.9" y="67.4">PC3</text>
<text x="102.8" y="67.4">FMC_SDCKE0</text>
<text x="102.8" y="69.9">FMC_SDCLK</text>
<text x="168.8" y="71.1">VCC3.3</text>
<text x="188.7" y="69.9">FMC_NCE3</text>
<text x="188.7" y="67.4">FMC_NOE</text>
<text x="205.8" y="67.4">PD4</text>
<text x="205.8" y="69.9">PG9</text>
<text x="11.7" y="76">VCC3.3</text>
<text x="31.6" y="72.3">FMC_SDNRAS</text>
<text x="31.6" y="74.8">FMC_SDNE0</text>
<text x="51.2" y="72.3">PF11</text>
<text x="51.2" y="74.8">PC2</text>
<text x="92.9" y="74.8">PE0</text>
<text x="92.9" y="77.3">PE1</text>
<text x="102.8" y="74.8">FMC_NBL0</text>
<text x="102.8" y="77.3">FMC_NBL1</text>
<text x="188.7" y="72.3">FMC_NWAIT</text>
<text x="205.8" y="72.3">PD6</text>
<text x="248.1" y="73.6">VCC3.3</text>
<text x="37.8" y="96.9">VCC3.3</text>
<text x="90.6" y="106.6">GND</text>
<text x="39.1" y="114">GND</text>
<text x="55" y="136.1">VCC3.3</text>
<text x="169" y="143.5">F_CS</text>
<text x="183.8" y="143.5">PF6</text>
<text x="221.9" y="138.6">VCC3.3</text>
<text x="240.7" y="142.2">GND</text>
<text x="61" y="148.4">PH4</text>
<text x="68.4" y="148.4">IIC_SCL</text>
<text x="73.8" y="144.7">GND</text>
<text x="95.9" y="149.6">VCC3.3</text>
<text x="169" y="145.9">SPI5_MISO</text>
<text x="171.2" y="149.6">VCC3.3</text>
<text x="183.8" y="145.9">PF8</text>
<text x="225.5" y="148.4">PF7</text>
<text x="231.6" y="148.4">SPI5_SCK</text>
<text x="61" y="150.8">PH5</text>
<text x="68.4" y="150.8">IIC_SDA</text>
<text x="225.5" y="150.8">PF9</text>
<text x="231.6" y="150.8">SPI5_MOSI</text>
<text x="34.1" y="158.1">GND</text>
<text x="186.3" y="158.1">GND</text>
</g>
<g font-size="2.2" fill="#000080">
<text x="59.8" y="24.5">U3</text>
<text x="216.9" y="36.8">U4</text>
<text x="244.9" y="39.2">R17</text>
<text x="235.3" y="42.9">C35 C36</text>
<text x="235.3" y="47.8">104</text>
<text x="240.2" y="47.8">104</text>
<text x="250" y="42.9">0R</text>
<text x="181.1" y="68.9">R18</text>
<text x="237.5" y="71.1">R19</text>
<text x="24" y="73.8">R20</text>
<text x="181.1" y="73.6">10K</text>
<text x="216.9" y="76">MT29F4G08</text>
<text x="237.5" y="75.8">10K</text>
<text x="24" y="78.5">10K</text>
<text x="26.7" y="101.8">C37 C38 C39</text>
<text x="41.4" y="101.8">C40</text>
<text x="46.3" y="101.8">C41 C42 C43</text>
<text x="26.7" y="106.7">104</text>
<text x="31.6" y="106.7">104</text>
<text x="36.5" y="106.7">104</text>
<text x="41.4" y="106.7">104</text>
<text x="46.3" y="106.7">104</text>
<text x="51.2" y="106.7">104</text>
<text x="56.1" y="106.7">104</text>
<text x="62.3" y="103">W9825G6KH-6</text>
<text x="40.2" y="140.8">U5</text>
<text x="61.3" y="141.3">C45</text>
<text x="196" y="141">U6</text>
<text x="230.4" y="141">C44</text>
<text x="230.4" y="143.5">104</text>
<text x="63.5" y="145.9">104</text>
<text x="78.2" y="148.4">R21</text>
<text x="88" y="148.4">4.7K</text>
<text x="40.2" y="155.7">24C02</text>
<text x="78.2" y="150.8">R22</text>
<text x="88" y="150.8">4.7K</text>
<text x="192.3" y="155.1">W25Q256</text>
</g>
</svg>
